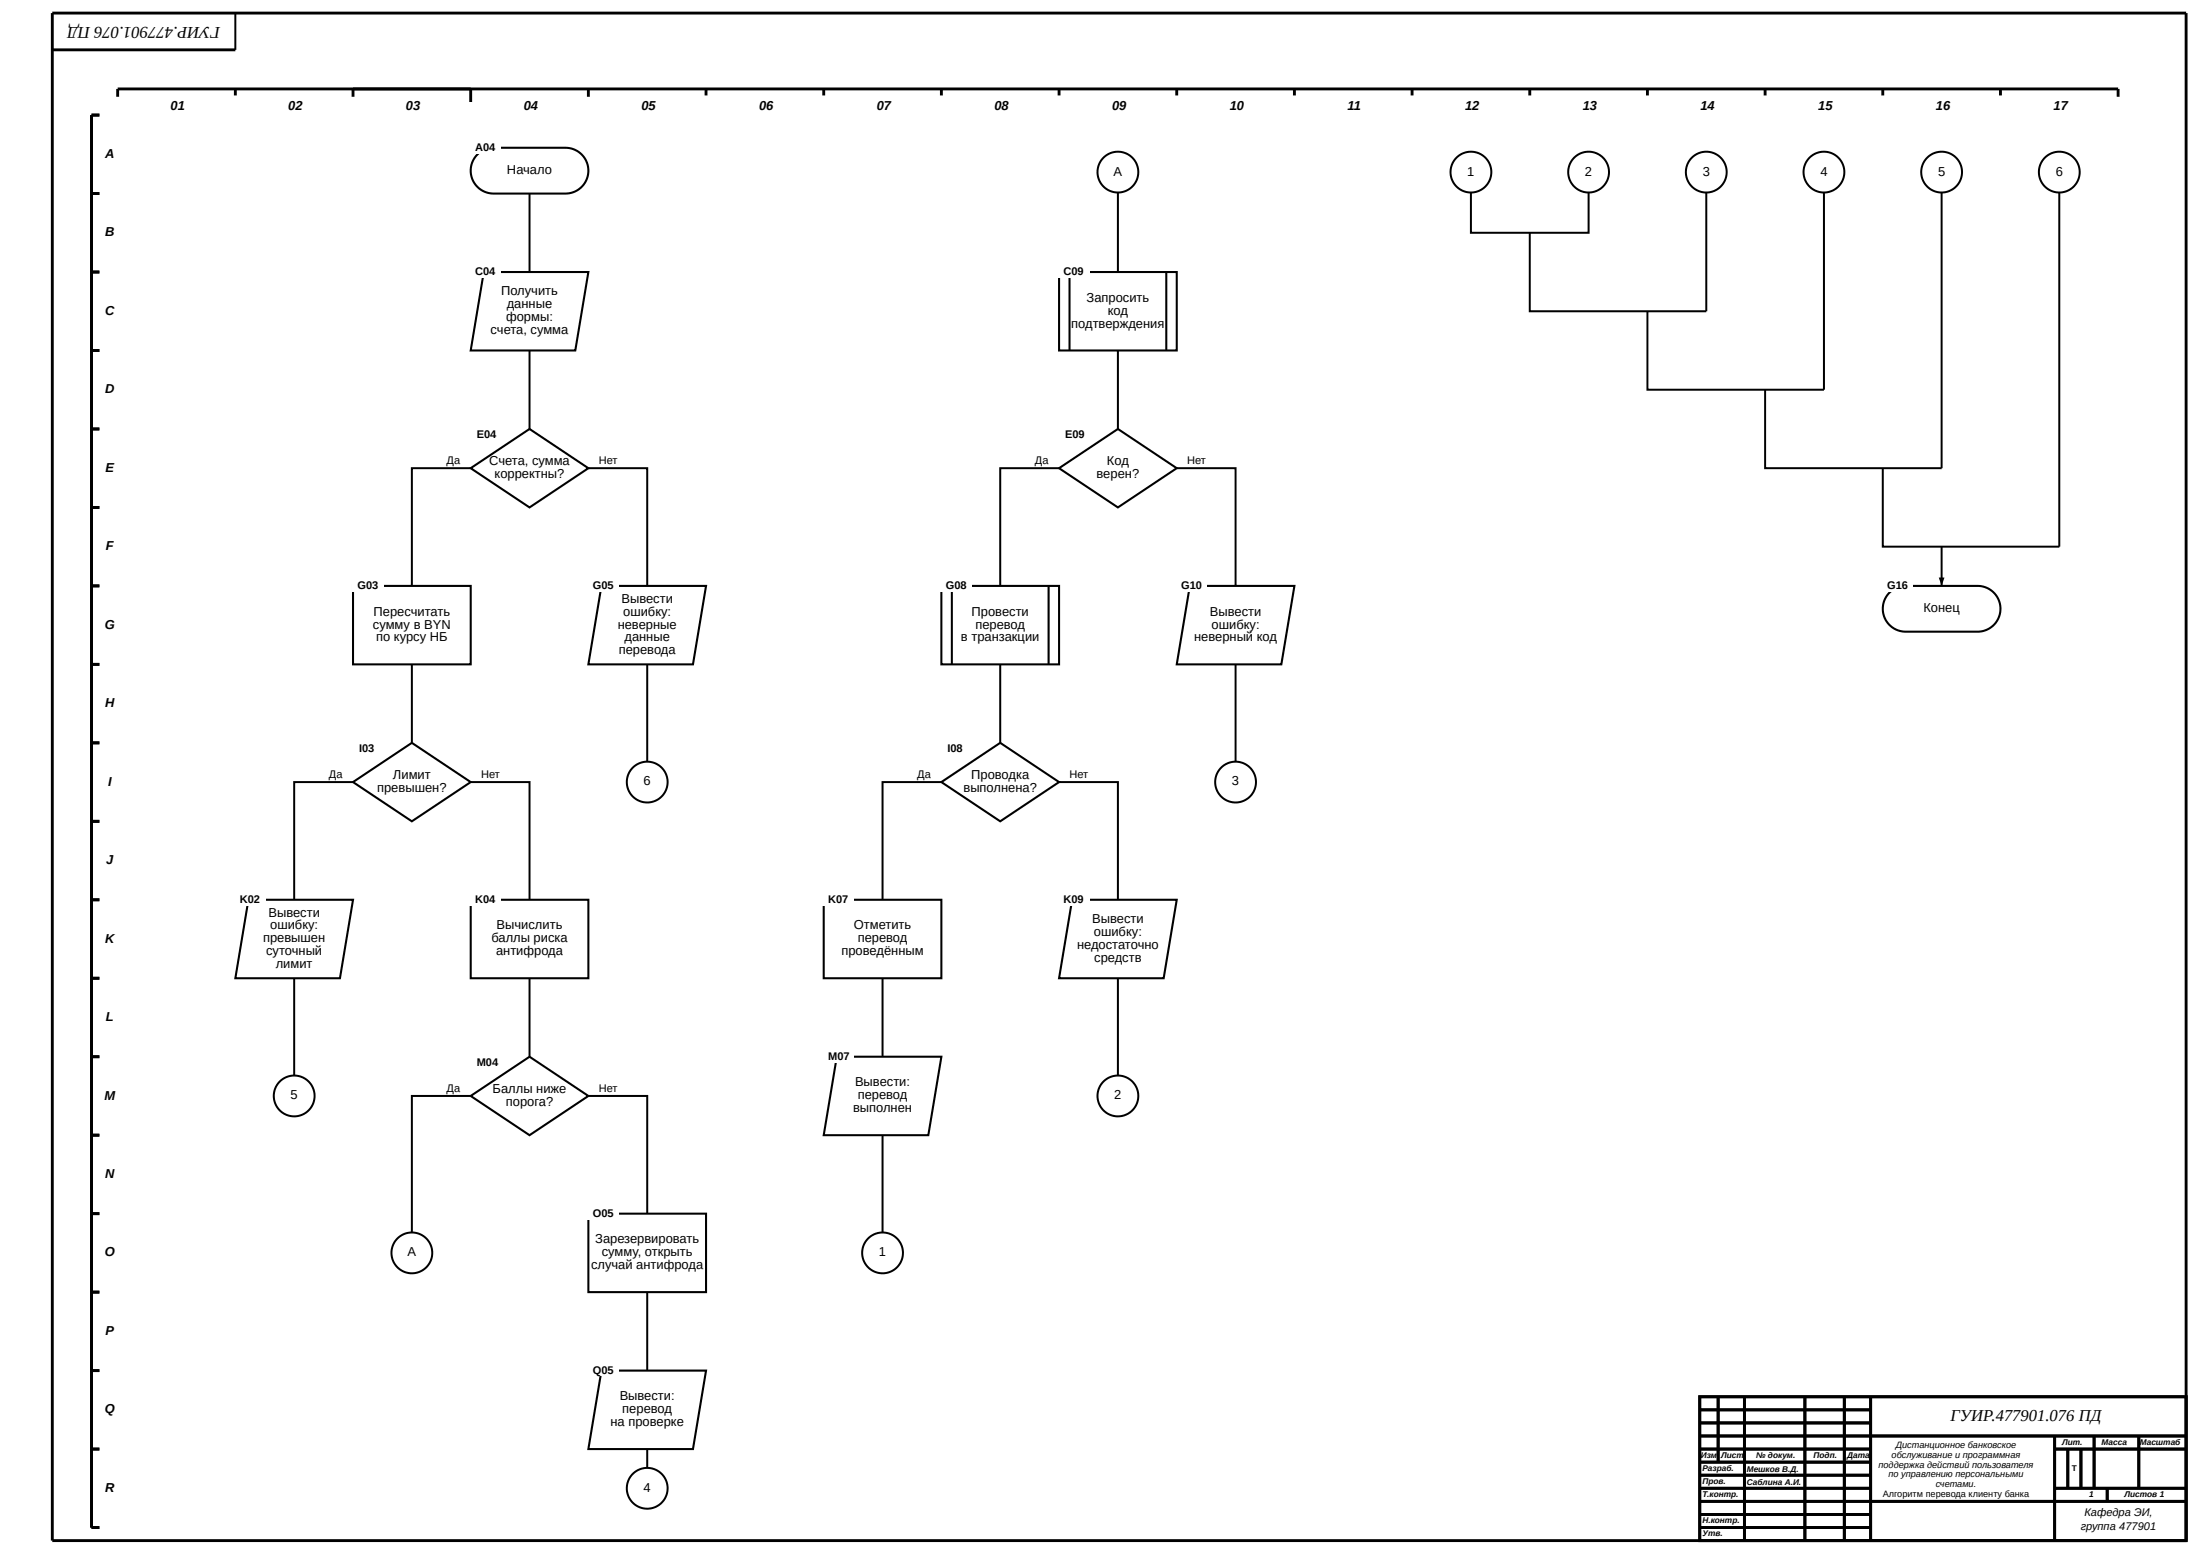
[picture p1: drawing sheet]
<svg xmlns="http://www.w3.org/2000/svg" width="841mm" height="594mm" viewBox="0 0 841 594" stroke-linecap="round" stroke-linejoin="round" font-family="sans-serif">
<g fill="none" stroke="#000" stroke-width="1.1" stroke-linecap="butt">
<path d="M20 5h816.1v584h-816.1zM20 19.1h70M45 37v-3h765.1v3M90 34v2.5M135 34v3M180 34v5M225 34v3M270 34v2.5M315 34v2.5M360 34v2.5M405.1 34v2.5M450.1 34v2.5"/>
<path d="M495.1 34v2.5M540.1 34v2.5M585.1 34v2.5M630.1 34v2.5M675.1 34v2.5M720.1 34v2.5M765.1 34v2.5M38 44h-3v540h3M35 74h3M35 104h3M35 134h3M35 164h3"/>
<path d="M35 194h3M35 224h3M35 254h3M35 284h3M35 314h3M35 344h3M35 374h3M35 404h3M35 434h3M35 464h3M35 494h3M35 524h3"/>
<path d="M650.1 534h186v55h-186zM650.1 539h65.3M657.1 534v25M667.2 534v55M690.3 534v55M705.4 534v55M715.4 534v55M35 554h3M650.1 549h186M650.1 559h65.3M650.1 554h65.3M650.1 544h65.3"/>
<path d="M785.8 554h50.3M785.8 549v40M790.9 554v15M795.9 554v15M800.9 549v20M818 549v20M650.1 564h65.3M650.1 569h65.3M650.1 574h186M650.1 579h65.3M785.8 569h50.3M805.9 569v5"/>
<path d="M650.1 584h65.3"/>
</g>
<path d="M90 5.1v14" fill="none" stroke="#000" stroke-width=".76" stroke-linecap="butt"/>
<path d="M182.6 59.1a8.8 8.8 0 0 1 6.2-2.6h27.5a8.7 8.7 0 0 1 8.7 8.7 8.7 8.7 0 0 1-8.7 8.8h-27.5a8.7 8.7 0 0 1-8.1-5.4 8.7 8.7 0 0 1 1.9-9.5z" fill="#fff"/>
<path d="M182.6 59.1a8.8 8.8 0 0 1 6.2-2.6h27.5a8.7 8.7 0 0 1 8.7 8.7 8.7 8.7 0 0 1-8.7 8.8h-27.5a8.7 8.7 0 0 1-8.1-5.4 8.7 8.7 0 0 1 1.9-9.5z" fill="none" stroke="#000" stroke-width=".79" stroke-linecap="butt"/>
<g fill="#fff">
<path d="M179.5 54.2h12.2v4.5h-12.2z"/>
<path d="M185 104h40l-5 30h-40z"/>
</g>
<path d="M185 104h40l-5 30h-40z" fill="none" stroke="#000" stroke-width=".79" stroke-linecap="butt"/>
<g fill="#fff">
<path d="M179.5 101.7h12.2v4.5h-12.2z"/>
<path d="M180 179l22.5-15 22.5 15-22.5 15z"/>
</g>
<path d="M180 179l22.5-15 22.5 15-22.5 15z" fill="none" stroke="#000" stroke-width=".79" stroke-linecap="butt"/>
<g fill="#fff">
<path d="M180 164h12.2v4.5h-12.2z"/>
<path d="M135 224h45v30h-45z"/>
</g>
<path d="M135 224h45v30h-45z" fill="none" stroke="#000" stroke-width=".79" stroke-linecap="butt"/>
<g fill="#fff">
<path d="M134.5 221.7h12.2v4.5h-12.2z"/>
<path d="M230 224h40l-5 30h-40z"/>
</g>
<path d="M230 224h40l-5 30h-40z" fill="none" stroke="#000" stroke-width=".79" stroke-linecap="butt"/>
<g fill="#fff">
<path d="M224.5 221.7h12.2v4.5h-12.2z"/>
<circle cx="247.5" cy="299" r="7.8"/>
</g>
<circle cx="247.5" cy="299" r="7.8" fill="none" stroke="#000" stroke-width=".76" stroke-linecap="butt"/>
<path d="M135 299l22.5-15 22.5 15-22.5 15z" fill="#fff"/>
<path d="M135 299l22.5-15 22.5 15-22.5 15z" fill="none" stroke="#000" stroke-width=".79" stroke-linecap="butt"/>
<g fill="#fff">
<path d="M135 284h12.2v4.5h-12.2z"/>
<path d="M95 344h40l-5 30h-40z"/>
</g>
<path d="M95 344h40l-5 30h-40z" fill="none" stroke="#000" stroke-width=".79" stroke-linecap="butt"/>
<g fill="#fff">
<path d="M89.5 341.7h12.2v4.5h-12.2z"/>
<circle cx="112.5" cy="419" r="7.8"/>
</g>
<circle cx="112.5" cy="419" r="7.8" fill="none" stroke="#000" stroke-width=".76" stroke-linecap="butt"/>
<path d="M180 344h45v30h-45z" fill="#fff"/>
<path d="M180 344h45v30h-45z" fill="none" stroke="#000" stroke-width=".79" stroke-linecap="butt"/>
<g fill="#fff">
<path d="M179.5 341.7h12.2v4.5h-12.2z"/>
<path d="M180 419l22.5-15 22.5 15-22.5 15z"/>
</g>
<path d="M180 419l22.5-15 22.5 15-22.5 15z" fill="none" stroke="#000" stroke-width=".79" stroke-linecap="butt"/>
<g fill="#fff">
<path d="M180 404h12.2v4.5h-12.2z"/>
<circle cx="157.5" cy="479" r="7.8"/>
</g>
<circle cx="157.5" cy="479" r="7.8" fill="none" stroke="#000" stroke-width=".76" stroke-linecap="butt"/>
<path d="M225 464h45v30h-45z" fill="#fff"/>
<path d="M225 464h45v30h-45z" fill="none" stroke="#000" stroke-width=".79" stroke-linecap="butt"/>
<g fill="#fff">
<path d="M224.5 461.7h12.2v4.5h-12.2z"/>
<path d="M230 524h40l-5 30h-40z"/>
</g>
<path d="M230 524h40l-5 30h-40z" fill="none" stroke="#000" stroke-width=".79" stroke-linecap="butt"/>
<g fill="#fff">
<path d="M224.5 521.7h12.2v4.5h-12.2z"/>
<circle cx="247.5" cy="569" r="7.8"/>
</g>
<g fill="none" stroke="#000" stroke-width=".76" stroke-linecap="butt">
<path d="M202.5 74v30M202.5 134v30M180 179h-22.5v45M225 179h22.5v45M157.5 254v30M247.5 254v37.2M135 299h-22.5v45M180 299h22.5v45M112.5 374v37.2M202.5 374v30M180 419h-22.5v52.2M225 419h22.5v45"/>
<path d="M247.5 494v30M247.5 554v7.2"/>
<circle cx="247.5" cy="569" r="7.8"/>
</g>
<circle cx="427.6" cy="65.8" r="7.8" fill="#fff"/>
<circle cx="427.6" cy="65.8" r="7.8" fill="none" stroke="#000" stroke-width=".76" stroke-linecap="butt"/>
<path d="M405.1 104h45v30h-45z" fill="#fff"/>
<path d="M405.1 104h45v30h-45zM409.1 104v30M446.1 104v30" fill="none" stroke="#000" stroke-width=".79" stroke-linecap="butt"/>
<g fill="#fff">
<path d="M404.6 101.7h12.2v4.5h-12.2z"/>
<path d="M405.1 179l22.5-15 22.5 15-22.5 15z"/>
</g>
<path d="M405.1 179l22.5-15 22.5 15-22.5 15z" fill="none" stroke="#000" stroke-width=".79" stroke-linecap="butt"/>
<g fill="#fff">
<path d="M405.1 164h12.2v4.5h-12.2z"/>
<path d="M360 224h45.1v30h-45.1z"/>
</g>
<path d="M360 224h45.1v30h-45.1zM364 224v30M401.1 224v30" fill="none" stroke="#000" stroke-width=".79" stroke-linecap="butt"/>
<g fill="#fff">
<path d="M359.5 221.7h12.2v4.5h-12.2z"/>
<path d="M455.1 224h40l-5 30h-40z"/>
</g>
<path d="M455.1 224h40l-5 30h-40z" fill="none" stroke="#000" stroke-width=".79" stroke-linecap="butt"/>
<g fill="#fff">
<path d="M449.6 221.7h12.2v4.5h-12.2z"/>
<circle cx="472.6" cy="299" r="7.8"/>
</g>
<circle cx="472.6" cy="299" r="7.8" fill="none" stroke="#000" stroke-width=".76" stroke-linecap="butt"/>
<path d="M360 299l22.6-15 22.5 15-22.5 15z" fill="#fff"/>
<path d="M360 299l22.6-15 22.5 15-22.5 15z" fill="none" stroke="#000" stroke-width=".79" stroke-linecap="butt"/>
<g fill="#fff">
<path d="M360 284h12.2v4.5h-12.2z"/>
<path d="M315 344h45v30h-45z"/>
</g>
<path d="M315 344h45v30h-45z" fill="none" stroke="#000" stroke-width=".79" stroke-linecap="butt"/>
<g fill="#fff">
<path d="M314.5 341.7h12.2v4.5h-12.2z"/>
<path d="M410.1 344h40l-5 30h-40z"/>
</g>
<path d="M410.1 344h40l-5 30h-40z" fill="none" stroke="#000" stroke-width=".79" stroke-linecap="butt"/>
<g fill="#fff">
<path d="M404.6 341.7h12.2v4.5h-12.2z"/>
<circle cx="427.6" cy="419" r="7.8"/>
</g>
<circle cx="427.6" cy="419" r="7.8" fill="none" stroke="#000" stroke-width=".76" stroke-linecap="butt"/>
<path d="M320 404h40l-5 30h-40z" fill="#fff"/>
<path d="M320 404h40l-5 30h-40z" fill="none" stroke="#000" stroke-width=".79" stroke-linecap="butt"/>
<g fill="#fff">
<path d="M314.5 401.7h12.2v4.5h-12.2z"/>
<circle cx="337.5" cy="479" r="7.8"/>
</g>
<g fill="none" stroke="#000" stroke-width=".76" stroke-linecap="butt">
<path d="M427.6 73.6v30.4M427.6 134v30M405.1 179h-22.5v45M450.1 179h22.5v45M382.6 254v30M472.6 254v37.2M360 299h-22.5v45M405.1 299h22.5v45M337.5 374v30M427.6 374v37.2M337.5 434v37.2"/>
<circle cx="337.5" cy="479" r="7.8"/>
</g>
<circle cx="562.6" cy="65.8" r="7.8" fill="#fff"/>
<circle cx="562.6" cy="65.8" r="7.8" fill="none" stroke="#000" stroke-width=".76" stroke-linecap="butt"/>
<circle cx="607.6" cy="65.8" r="7.8" fill="#fff"/>
<circle cx="607.6" cy="65.8" r="7.8" fill="none" stroke="#000" stroke-width=".76" stroke-linecap="butt"/>
<circle cx="652.6" cy="65.8" r="7.8" fill="#fff"/>
<circle cx="652.6" cy="65.8" r="7.8" fill="none" stroke="#000" stroke-width=".76" stroke-linecap="butt"/>
<circle cx="697.6" cy="65.8" r="7.8" fill="#fff"/>
<circle cx="697.6" cy="65.8" r="7.8" fill="none" stroke="#000" stroke-width=".76" stroke-linecap="butt"/>
<circle cx="742.6" cy="65.8" r="7.8" fill="#fff"/>
<circle cx="742.6" cy="65.8" r="7.8" fill="none" stroke="#000" stroke-width=".76" stroke-linecap="butt"/>
<circle cx="787.6" cy="65.8" r="7.8" fill="#fff"/>
<circle cx="787.6" cy="65.8" r="7.8" fill="none" stroke="#000" stroke-width=".76" stroke-linecap="butt"/>
<path d="M722.7 226.6a8.8 8.8 0 0 1 6.1-2.6h27.5a8.7 8.7 0 0 1 8.8 8.7 8.7 8.7 0 0 1-8.8 8.8h-27.5a8.7 8.7 0 0 1-8-5.4 8.7 8.7 0 0 1 1.9-9.5z" fill="#fff"/>
<path d="M722.7 226.6a8.8 8.8 0 0 1 6.1-2.6h27.5a8.7 8.7 0 0 1 8.8 8.7 8.7 8.7 0 0 1-8.8 8.8h-27.5a8.7 8.7 0 0 1-8-5.4 8.7 8.7 0 0 1 1.9-9.5z" fill="none" stroke="#000" stroke-width=".79" stroke-linecap="butt"/>
<path d="M719.6 221.7h12.2v4.5h-12.2z" fill="#fff"/>
<path d="M562.6 73.6v15.4h45v-15.4M652.6 73.6v45.4h-67.5v-30M697.6 73.6v75.4h-67.5v-30M742.6 73.6v105.4h-67.5v-30M787.6 73.6v135.4h-67.5v-30M742.6 209v15" fill="none" stroke="#000" stroke-width=".76" stroke-linecap="butt"/>
<path d="M741.5 220.8h2.2l-1.1 3.2z" fill="#000"/>
<g font-size="6.3">
<text x="84.2" y="10.4" transform="rotate(-180 84.2 10.4)">ГУИР.477901.076 ПД</text>
<text x="746" y="543.4">ГУИР.477901.076 ПД</text>
</g>
<text font-size="5" x="40.1" y="480.4">O</text>
<g font-size="4.9">
<text x="65.3" y="42.2">01</text>
<text x="110.3" y="42.2">02</text>
<text x="155.3" y="42.2">03</text>
<text x="200.3" y="42.2">04</text>
<text x="245.3" y="42.2">05</text>
<text x="290.3" y="42.2">06</text>
<text x="335.3" y="42.2">07</text>
<text x="380.3" y="42.2">08</text>
<text x="425.3" y="42.2">09</text>
<text x="470.3" y="42.2">10</text>
<text x="515.3" y="42.2">11</text>
<text x="560.4" y="42.2">12</text>
<text x="605.4" y="42.2">13</text>
<text x="650.4" y="42.2">14</text>
<text x="695.4" y="42.2">15</text>
<text x="740.4" y="42.2">16</text>
<text x="785.4" y="42.2">17</text>
<text x="40.2" y="60.4">A</text>
<text x="193.9" y="66.6">Начало</text>
<text x="425.9" y="67.1">А</text>
<text x="561.2" y="67.1">1</text>
<text x="606.2" y="67.1">2</text>
<text x="651.2" y="67.1">3</text>
<text x="696.2" y="67.1">4</text>
<text x="741.2" y="67.1">5</text>
<text x="786.2" y="67.1">6</text>
<text x="40.2" y="90.4">B</text>
<text x="191.7" y="112.9">Получить</text>
<text x="193.8" y="117.8">данные</text>
<text x="415.6" y="115.4">Запросить</text>
<text x="40.2" y="120.4">C</text>
<text x="193.6" y="122.8">формы:</text>
<text x="409.7" y="125.3">подтверждения</text>
<text x="423.7" y="120.3">код</text>
<text x="187.7" y="127.7">счета, сумма</text>
<text x="40.2" y="150.4">D</text>
<text x="187.1" y="177.8">Счета, сумма</text>
<text x="423.3" y="177.8">Код</text>
<text x="40.4" y="180.4">E</text>
<text x="189.2" y="182.8">корректны?</text>
<text x="419.4" y="182.8">верен?</text>
<text x="40.5" y="210.4">F</text>
<text x="237.7" y="230.4">Вывести</text>
<text x="142.9" y="235.4">Пересчитать</text>
<text x="238.3" y="235.4">ошибку:</text>
<text x="371.6" y="235.4">Провести</text>
<text x="462.7" y="235.4">Вывести</text>
<text x="735.6" y="234">Конец</text>
<text x="40.1" y="240.4">G</text>
<text x="142.6" y="240.3">сумму в BYN</text>
<text x="143.9" y="245.2">по курсу НБ</text>
<text x="236.2" y="240.3">неверные</text>
<text x="238.8" y="245.2">данные</text>
<text x="367.5" y="245.2">в транзакции</text>
<text x="373" y="240.3">перевод</text>
<text x="456.7" y="245.2">неверный код</text>
<text x="463.4" y="240.3">ошибку:</text>
<text x="236.6" y="250.2">перевода</text>
<text x="40.2" y="270.4">H</text>
<text x="150.3" y="297.8">Лимит</text>
<text x="371.5" y="297.8">Проводка</text>
<text x="41.3" y="300.4">I</text>
<text x="144.2" y="302.8">превышен?</text>
<text x="246.2" y="300.3">6</text>
<text x="368.5" y="302.8">выполнена?</text>
<text x="471.2" y="300.3">3</text>
<text x="40.6" y="330.4">J</text>
<text x="102.7" y="350.4">Вывести</text>
<text x="417.7" y="352.9">Вывести</text>
<text x="103.3" y="355.3">ошибку:</text>
<text x="189.9" y="355.3">Вычислить</text>
<text x="326.6" y="355.3">Отметить</text>
<text x="418.4" y="357.8">ошибку:</text>
<text x="40.2" y="360.4">K</text>
<text x="100.6" y="360.3">превышен</text>
<text x="101.8" y="365.2">суточный</text>
<text x="187.9" y="360.3">баллы риска</text>
<text x="189.7" y="365.2">антифрода</text>
<text x="321.8" y="365.2">проведённым</text>
<text x="328" y="360.3">перевод</text>
<text x="411.9" y="362.8">недостаточно</text>
<text x="105.5" y="370.2">лимит</text>
<text x="418.5" y="367.7">средств</text>
<text x="40.5" y="390.4">L</text>
<text x="188.4" y="417.8">Баллы ниже</text>
<text x="327" y="415.3">Вывести:</text>
<text x="40" y="420.4">M</text>
<text x="111.1" y="420.3">5</text>
<text x="193.5" y="422.8">порога?</text>
<text x="326.2" y="425.2">выполнен</text>
<text x="328" y="420.3">перевод</text>
<text x="426.2" y="420.3">2</text>
<text x="40.2" y="450.4">N</text>
<text x="227.6" y="475.3">Зарезервировать</text>
<text x="155.9" y="480.3">А</text>
<text x="226.1" y="485.2">случай антифрода</text>
<text x="230.2" y="480.3">сумму, открыть</text>
<text x="336.2" y="480.3">1</text>
<text x="40.4" y="510.4">P</text>
<text x="237" y="535.3">Вывести:</text>
<text x="40.1" y="540.4">Q</text>
<text x="233.5" y="545.2">на проверке</text>
<text x="238" y="540.3">перевод</text>
<text x="40.2" y="570.4">R</text>
<text x="246.2" y="570.3">4</text>
</g>
<g font-size="4.2">
<text x="181.7" y="57.6">A04</text>
<text x="181.7" y="105.1">C04</text>
<text x="406.8" y="105.1">C</text>
<text x="409.8" y="105.1">09</text>
<text x="182.3" y="167.4">E04</text>
<text x="407.4" y="167.4">E09</text>
<text x="170.8" y="177.5">Да</text>
<text x="229" y="177.5">Нет</text>
<text x="395.8" y="177.5">Да</text>
<text x="454.1" y="177.5">Нет</text>
<text x="136.7" y="225.1">G03</text>
<text x="226.7" y="225.1">G05</text>
<text x="361.7" y="225.1">G</text>
<text x="365" y="225.1">08</text>
<text x="451.8" y="225.1">G10</text>
<text x="721.8" y="225.1">G16</text>
<text x="137.3" y="287.4">I03</text>
<text x="362.3" y="287.4">I08</text>
<text x="125.8" y="297.5">Да</text>
<text x="184" y="297.5">Нет</text>
<text x="350.8" y="297.5">Да</text>
<text x="409.1" y="297.5">Нет</text>
<text x="91.7" y="345.1">K02</text>
<text x="181.7" y="345.1">K04</text>
<text x="316.7" y="345.1">K07</text>
<text x="406.8" y="345.1">K09</text>
<text x="182.3" y="407.4">M04</text>
<text x="316.7" y="405.1">M07</text>
<text x="170.8" y="417.5">Да</text>
<text x="229" y="417.5">Нет</text>
<text x="226.7" y="465.1">O05</text>
<text x="226.7" y="525.1">Q05</text>
<text x="797.2" y="579.5">Кафедра ЭИ,</text>
<text x="795.8" y="585">группа 477901</text>
</g>
<g font-size="3.5">
<text x="723.5" y="557.2">обслуживание и программная</text>
<text x="725.1" y="553.4">Дистанционное банковское</text>
<text x="718.4" y="561">поддержка действий пользователя</text>
<text x="722.3" y="564.8">по управлению персональными</text>
<text x="740.3" y="568.6">счетами.</text>
<text x="720.1" y="572.4">Алгоритм перевода клиенту банка</text>
</g>
<g font-size="3.2">
<text x="650.5" y="557.4">Изм</text>
<text x="658.3" y="557.4">Лист</text>
<text x="671.6" y="557.4">№ докум.</text>
<text x="693.6" y="557.4">Подп.</text>
<text x="706.4" y="557.4">Дата</text>
<text x="788.7" y="552.4">Лит.</text>
<text x="803.8" y="552.4">Масса</text>
<text x="818.4" y="552.4">Масштаб</text>
<text x="651.1" y="562.4">Разраб.</text>
<text x="668.1" y="562.6">Мешков В.Д.</text>
<text x="792.4" y="562.4">Т</text>
<text x="651.1" y="567.4">Пров.</text>
<text x="668.1" y="567.6">Саблина А.И.</text>
<text x="651.1" y="572.4">Т.контр.</text>
<text x="799.1" y="572.4">1</text>
<text x="812.5" y="572.4">Листов 1</text>
<text x="651.1" y="582.4">Н.контр.</text>
<text x="651.1" y="587.4">Утв.</text>
</g>
</svg>
